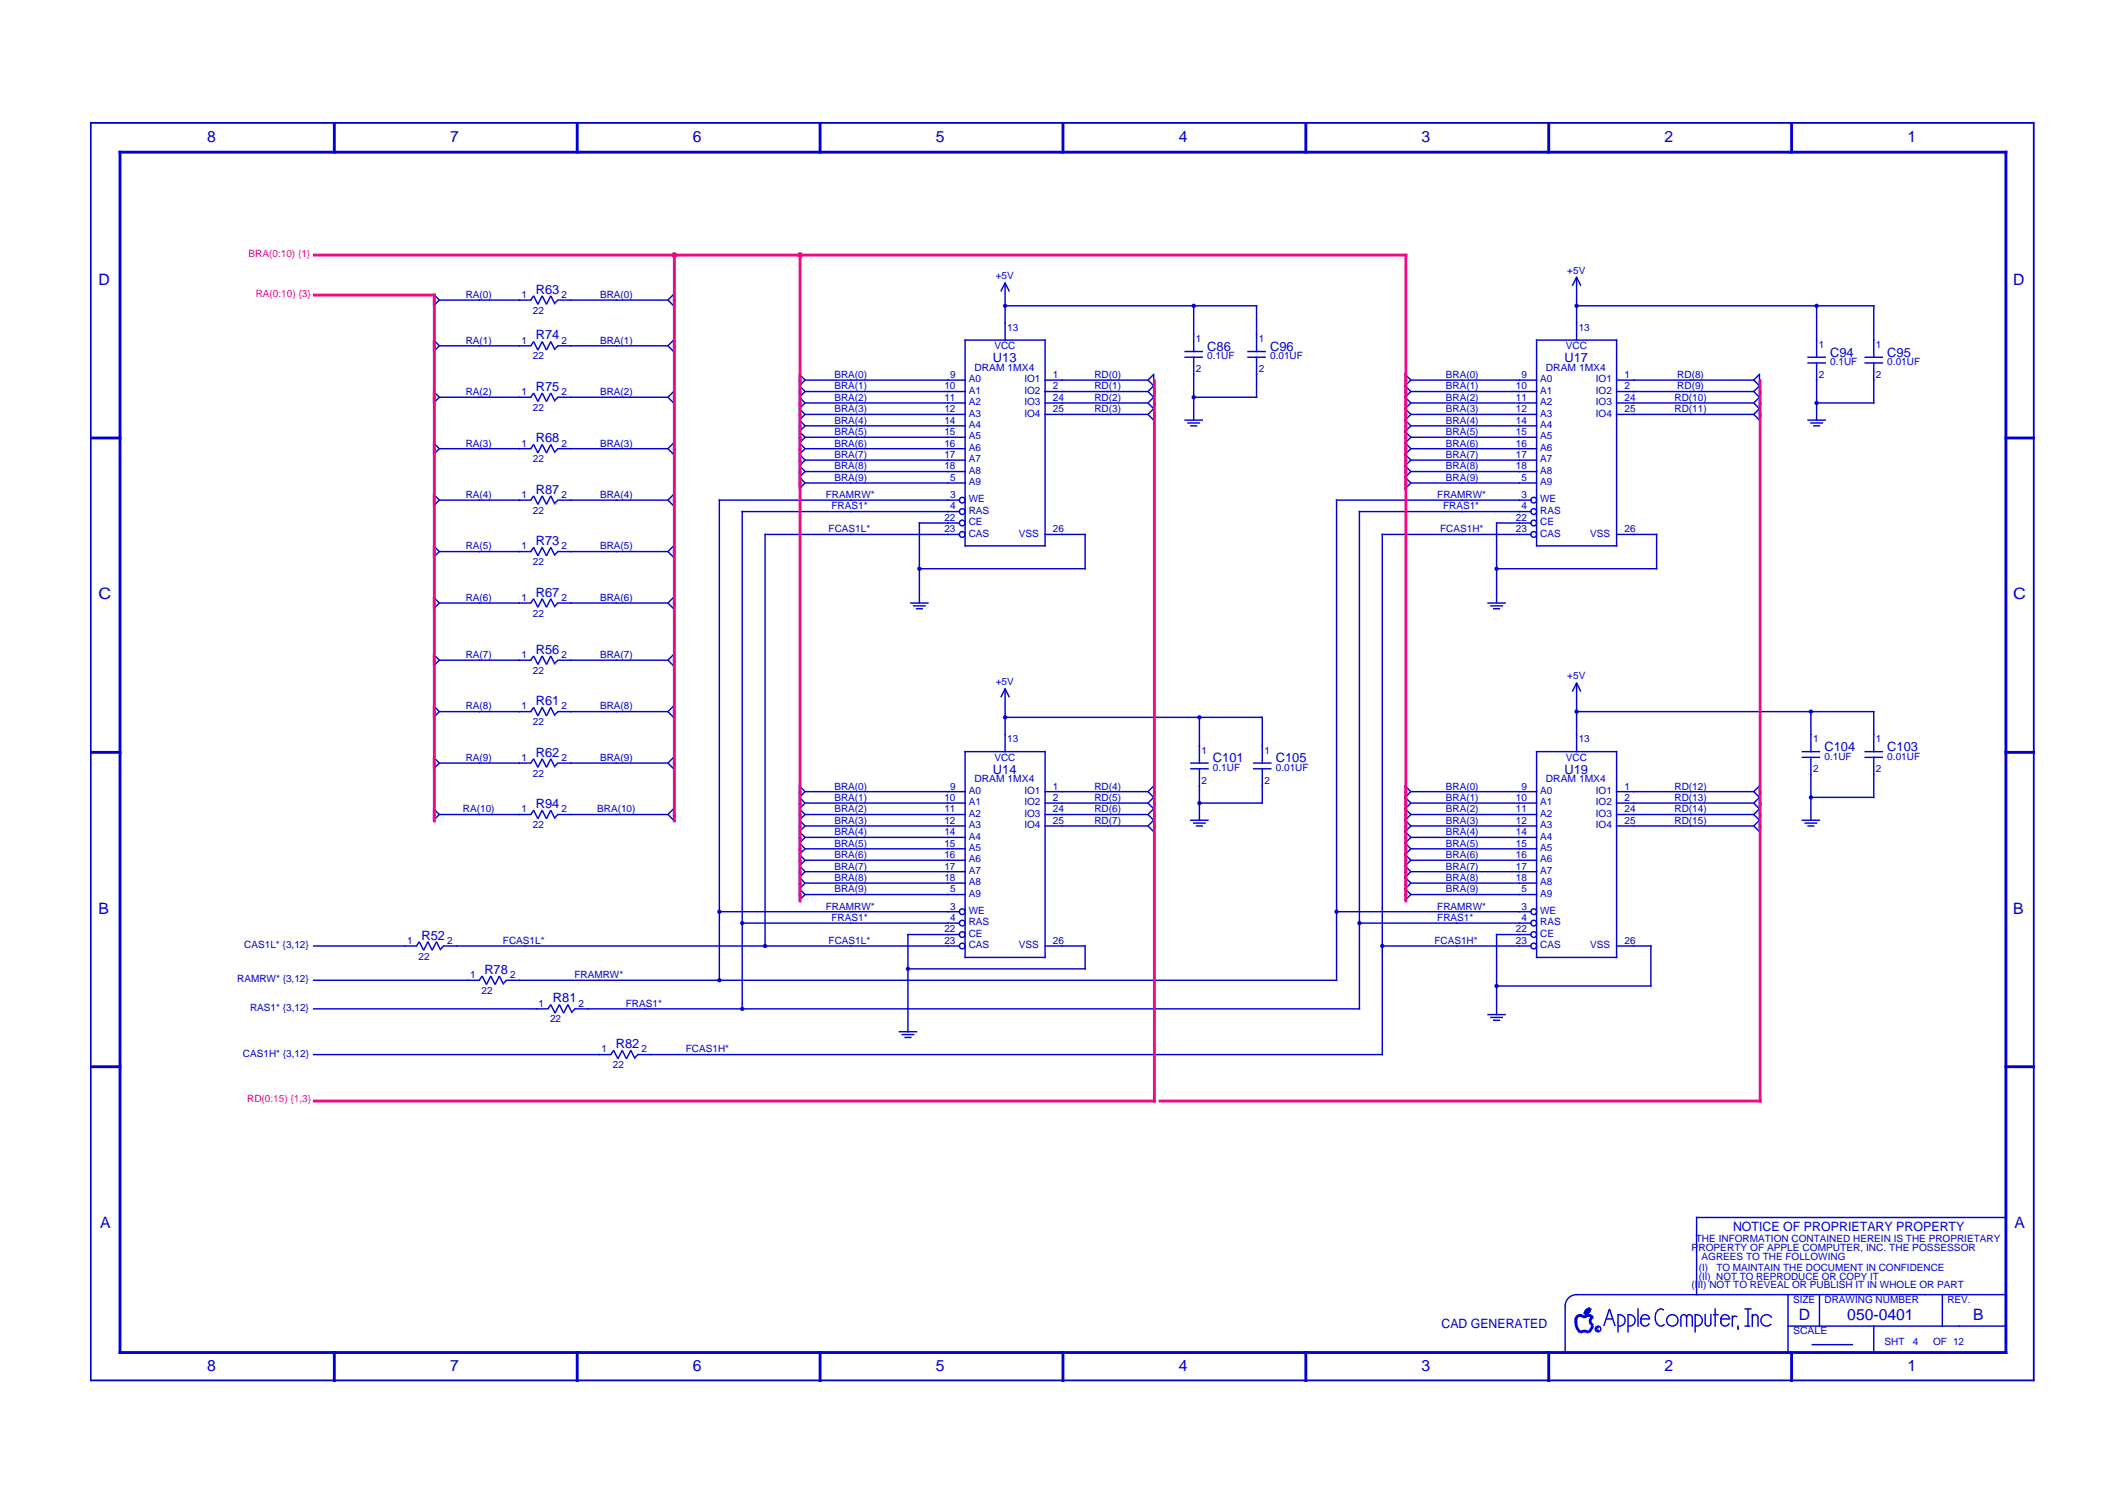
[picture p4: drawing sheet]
<svg xmlns="http://www.w3.org/2000/svg" width="420mm" height="297mm" viewBox="0 0 420 297" stroke-linecap="round" stroke-linejoin="round" font-family="sans-serif">
<path d="M17.8 24.3h384.1M17.9 24.1v248.7M401.7 24.1v248.7M17.8 272.6h384.1" fill="none" stroke="#0000d3" stroke-width=".35"/>
<g fill="none" stroke="#0000d3" stroke-width=".56">
<path d="M23.4 30.1h373.1M23.7 29.8v237.6M66 24.1v6.2M114 24.1v6.2M162 24.1v6.2M210 24.1v6.2M258 24.1v6.2M305.9 24.1v6.2M353.9 24.1v6.2M396.2 29.8v237.6M17.8 86.5h6.2M396 86.5h5.9"/>
<path d="M17.8 148.6h6.2M396 148.6h5.9M17.8 210.7h6.2M396 210.7h5.9M313.4 259.9l.7-.1 .5 .5M313.4 259.9a.81 .81 0 0 1-1.1-.1 .85 .85 0 0 0-1 .8M313.4 258.8l.7-.4a1.18 1.18 0 0 1-1.1 1.1zM23.4 267.1h373.1M66 266.8v6M114 266.8v6M162 266.8v6M210 266.8v6"/>
<path d="M258 266.8v6M305.9 266.8v6M311.3 260.3v.9M311.3 260.9a2.54 2.54 0 0 0 .9 2.2M312.1 263.2a1.41 1.41 0 0 1 1.7 0M314.6 261.8l-.3 .7-.5 .6M314.7 260.1a.85 .85 0 0 0-.6 .9 .85 .85 0 0 0 .7 .7M353.9 266.8v6"/>
</g>
<g fill="none" stroke="#0000d3" stroke-width=".28">
<path d="M85.7 58.1l1.1 1.2-1.1 1.1M85.7 58v2.5M86.6 59.3h18.4M104.8 59.3l.6-.9 .9 1.7 .8-1.7 .8 1.7 .9-1.7 .8 1.7M110.1 59.3h22M110.2 59.3l-.6 .5M133.1 58.1l-1.2 1.2 1.2 1.1M133.1 58v2.5M197.7 57.6l.8-1.7 .9 1.7M198.5 55.7v11.6M310.6 56.4l.8-1.6 .9 1.6M311.4 54.6v12.7"/>
<path d="M85.7 67v2.6M85.7 77.2v2.5M85.7 67.2l1.1 1.1-1.1 1.1M85.7 77.3l1.1 1.2-1.1 1.1M86.6 78.5h18.4M86.6 68.3h18.4M104.8 78.5l.6-.9 .9 1.7 .8-1.7 .8 1.7 .9-1.7 .8 1.7M104.8 68.3l.6-.8 .9 1.6 .8-1.6 .8 1.6 .9-1.6 .8 1.6M110.1 78.5h22M110.1 68.3h22M110.2 78.5l-.6 .5M110.2 68.3l-.6 .6"/>
<path d="M133.1 67v2.6M133.1 77.2v2.5M133.1 67.2l-1.2 1.1 1.2 1.1M133.1 77.3l-1.2 1.2 1.2 1.1M157.9 73.9l1.1 1.2-1.1 1.1 1.1 1.1-1.1 1.2 1.1 1.1-1.1 1.1 1.1 1.1-1.1 1.2 1.1 1.1-1.1 1.1 1.1 1.2-1.1 1.1 1.1 1.1-1.1 1.1 1.1 1.2-1.1 1.1 1.1 1.1-1.1 1.2 1.1 1.1-1.1 1.1M157.9 73.8v22.9M158.9 79.6h31.9M158.9 77.3h31.9M158.9 75.1h31.9M190.5 67.2h16.1M190.6 67v40.9M198.4 60.4h50"/>
<path d="M206.3 79.6h20.6M206.3 77.3h20.6M206.3 75.1h20.6M206.4 67v40.9M227.9 73.9l-1.1 1.2 1.1 1.1-1.1 1.1 1.1 1.2-1.1 1.1 1.1 1.1-1.1 1.1 1.1 1.2M227.9 73.8v9.3M234 70.6h3.6M234 69.4h3.6M235.7 78.5h12.7M235.8 60.3v9.3M235.8 70.4v12.7M246.4 70.6h3.6"/>
<path d="M246.4 69.4h3.6M248.2 60.3v9.3M248.2 70.4v8.2M277.6 73.9l1.1 1.2-1.1 1.1 1.1 1.1-1.1 1.2 1.1 1.1-1.1 1.1 1.1 1.1-1.1 1.2 1.1 1.1-1.1 1.1 1.1 1.2-1.1 1.1 1.1 1.1-1.1 1.1 1.1 1.2-1.1 1.1 1.1 1.1-1.1 1.2 1.1 1.1-1.1 1.1M277.6 73.8v22.9M278.6 79.6h25.1M278.6 77.3h25.1M278.6 75.1h25.1M303.4 67.2h16.1M303.5 67v40.9M311.3 60.4h59M319.2 79.6h27.4"/>
<path d="M319.2 77.3h27.4M319.2 75.1h27.4M319.3 67v40.9M347.6 73.9l-1.2 1.2 1.2 1.1-1.2 1.1 1.2 1.2-1.2 1.1 1.2 1.1-1.2 1.1 1.2 1.2M347.6 73.8v9.3M357 70.6h3.7M357 71.7h3.7M358.7 79.6h11.6M358.8 60.3v10.4M358.8 71.5v11.6M368.3 70.6h3.7M368.3 71.7h3.7"/>
<path d="M370.1 60.3v10.4M370.1 71.5v8.2M85.7 87.3v2.6M85.7 97.5v2.5M85.7 87.5l1.1 1.1-1.1 1.1M85.7 97.6l1.1 1.2-1.1 1.1M86.6 98.8h18.4M86.6 88.6h18.4M104.8 98.8l.6-.9 .9 1.7 .8-1.7 .8 1.7 .9-1.7 .8 1.7M104.8 88.6l.6-.8 .9 1.7 .8-1.7 .8 1.7 .9-1.7 .8 1.7M110.1 98.8h22M110.1 88.6h22"/>
<path d="M110.2 98.8l-.6 .5M110.2 88.6l-.6 .6M133.1 87.3v2.6M133.1 97.5v2.5M133.1 87.5l-1.2 1.1 1.2 1.1M133.1 97.6l-1.2 1.2 1.2 1.1M142 98.8h47.7M142.1 98.6v95.1M158.9 81.8h31.9M158.9 95.4h31.9M158.9 93.1h31.9M158.9 90.9h31.9"/>
<path d="M158.9 88.6h31.9M158.9 86.4h31.9M158.9 84.1h31.9M206.3 81.8h20.6M234 83h3.6M234.5 83.5h2.6M235.1 84.1h1.4M263.9 98.8h38.6M264 98.6v95.1M278.6 81.8h25.1M278.6 95.4h25.1M278.6 93.1h25.1"/>
<path d="M278.6 90.9h25.1M278.6 88.6h25.1M278.6 86.4h25.1M278.6 84.1h25.1M319.2 81.8h27.4M357 83h3.7M357.6 83.5h2.5M358.1 84.1h1.5M85.7 107.7v2.5M85.7 117.8v2.6M85.7 107.8l1.1 1.1-1.1 1.2M85.7 118l1.1 1.1-1.1 1.1"/>
<path d="M86.6 119.1h18.4M86.6 108.9h18.4M104.8 119.1l.6-.8 .9 1.6 .8-1.6 .8 1.6 .9-1.6 .8 1.6M104.8 108.9l.6-.8 .9 1.7 .8-1.7 .8 1.7 .9-1.7 .8 1.7M110.1 119.1h22M110.1 108.9h22M110.2 119.1l-.6 .6M110.2 108.9l-.6 .6M133.1 107.7v2.5M133.1 117.8v2.6M133.1 107.8l-1.2 1.1 1.2 1.2M133.1 118l-1.2 1.1 1.2 1.1"/>
<path d="M146.5 101h43.2M146.6 100.9v98.5M151 105.6h38.7M151.1 105.4v81.6M179.8 119.1h3.6M180.3 119.7h2.6M181.5 103.3h8.2M181.5 112.3h33M181.6 103.2v16M190.5 107.8h16.1M206.3 105.6h8.2M214.3 105.4v7.1"/>
<path d="M268.4 101h34.1M268.5 100.9v98.5M272.9 105.6h29.6M273 105.4v103M293.8 119.1h3.7M294.4 119.7h2.5M295.5 103.3h7M295.5 112.3h31.9M295.6 103.2v16M303.4 107.8h16.1M319.2 105.6h8.2M327.2 105.4v7.1"/>
<path d="M85.7 129.1v2.6M85.7 139.3v2.5M85.7 129.3l1.1 1.1-1.1 1.1M85.7 139.4l1.1 1.1-1.1 1.2M86.6 130.4h18.4M104.8 130.4l.6-.9 .9 1.7 .8-1.7 .8 1.7 .9-1.7 .8 1.7M110.1 130.4h22M110.2 130.4l-.6 .6M133.1 129.1v2.6M133.1 139.3v2.5M133.1 129.3l-1.2 1.1 1.2 1.1M133.1 139.4l-1.2 1.1 1.2 1.2"/>
<path d="M180.9 120.2h1.4M197.7 137.7l.8-1.7 .9 1.7M198.5 135.9v12.7M294.9 120.2h1.4M310.6 136.6l.8-1.7 .9 1.7M311.4 134.8v13.8M85.7 149.4v2.6M85.7 159.6v2.5M85.7 159.7l1.1 1.2-1.1 1.1M85.7 149.6l1.1 1.1-1.1 1.1M86.6 150.7h18.4M86.6 140.5h18.4"/>
<path d="M104.8 150.7l.6-.8 .9 1.7 .8-1.7 .8 1.7 .9-1.7 .8 1.7M104.8 140.5l.6-.8 .9 1.7 .8-1.7 .8 1.7 .9-1.7 .8 1.7M110.1 150.7h22M110.1 140.5h22M110.2 150.7l-.6 .6M110.2 140.5l-.6 .6M133.1 149.4v2.6M133.1 159.6v2.5M133.1 149.6l-1.2 1.1 1.2 1.1M133.1 159.7l-1.2 1.2 1.2 1.1M157.9 155.1v22.8M157.9 155.2l1.1 1.2-1.1 1.1 1.1 1.1-1.1 1.1 1.1 1.2-1.1 1.1 1.1 1.1-1.1 1.2 1.1 1.1-1.1 1.1 1.1 1.1-1.1 1.2 1.1 1.1-1.1 1.1 1.1 1.2-1.1 1.1 1.1 1.1-1.1 1.1 1.1 1.2-1.1 1.1"/>
<path d="M158.9 158.6h31.9M158.9 156.4h31.9M190.5 148.4h16.1M190.6 148.3v40.9M198.4 141.7h51.1M206.3 158.6h20.6M206.3 156.4h20.6M206.4 148.3v40.9M227.9 155.1v9.3M227.9 155.2l-1.1 1.2 1.1 1.1-1.1 1.1 1.1 1.1-1.1 1.2 1.1 1.1-1.1 1.1 1.1 1.2M235.1 151.8h3.7M235.1 150.7h3.7"/>
<path d="M236.8 158.6h12.7M236.9 141.5v9.3M236.9 151.7v10.4M247.5 151.8h3.7M247.5 150.7h3.7M249.3 141.5v9.3M249.3 151.7v7M277.6 155.1v22.8M277.6 155.2l1.1 1.2-1.1 1.1 1.1 1.1-1.1 1.1 1.1 1.2-1.1 1.1 1.1 1.1-1.1 1.2 1.1 1.1-1.1 1.1 1.1 1.1-1.1 1.2 1.1 1.1-1.1 1.1 1.1 1.2-1.1 1.1 1.1 1.1-1.1 1.1 1.1 1.2-1.1 1.1M278.6 158.6h25.1M278.6 156.4h25.1M303.4 148.4h16.1"/>
<path d="M303.5 148.3v40.9M311.3 140.5h59M319.2 158.6h27.4M319.2 156.4h27.4M319.3 148.3v40.9M347.6 155.1v9.3M347.6 155.2l-1.2 1.2 1.2 1.1-1.2 1.1 1.2 1.1-1.2 1.2 1.2 1.1-1.2 1.1 1.2 1.2M355.9 148.4h3.7M355.9 149.6h3.7M357.6 157.5h12.7M357.7 140.4v8.2M357.7 149.4v12.7"/>
<path d="M368.3 148.4h3.7M368.3 149.6h3.7M370.1 140.4v8.2M370.1 149.4v8.2M86.6 160.9h18.4M104.8 160.9l.6-.9 .9 1.7 .8-1.7 .8 1.7 .9-1.7 .8 1.7M110.1 160.9h22M110.2 160.9l-.6 .5M158.9 163.1h31.9M158.9 160.9h31.9M158.9 176.7h31.9M158.9 174.4h31.9"/>
<path d="M158.9 172.2h31.9M158.9 169.9h31.9M158.9 167.6h31.9M158.9 165.4h31.9M206.3 163.1h20.6M206.3 160.9h20.6M235.1 162h3.7M235.7 162.6h2.5M236.2 163.1h1.4M278.6 163.1h25.1M278.6 160.9h25.1M278.6 176.7h25.1"/>
<path d="M278.6 174.4h25.1M278.6 172.2h25.1M278.6 169.9h25.1M278.6 167.6h25.1M278.6 165.4h25.1M319.2 163.1h27.4M319.2 160.9h27.4M355.9 162h3.7M356.4 162.6h2.6M357 163.1h1.4M61.8 186.8h20.6M61.8 193.6h33"/>
<path d="M61.8 199.2h46.6M82.3 186.8l.5-.8 .9 1.7 .8-1.7 .9 1.7 .8-1.7 .9 1.7M87.5 186.8h102.2M87.6 186.8l-.5 .6M94.7 193.6l.5-.8 .9 1.7 .8-1.7 .9 1.7 .8-1.7 .9 1.7M99.9 193.6h164.3M100 193.6l-.5 .6M108.2 199.2l.6-.8 .8 1.7 .9-1.7 .8 1.7 .9-1.7 .8 1.7M113.5 199.2h155.2M113.6 199.2l-.6 .6M142 180.1h47.7M146.5 182.3h43.2"/>
<path d="M179.2 184.6h10.5M179.2 191.3h35.3M179.4 184.4v19.5M190.5 189.1h16.1M206.3 186.8h8.2M214.3 186.7v4.8M263.9 180.1h38.6M268.4 182.3h34.1M272.9 186.8h29.6M295.5 184.6h7M295.5 194.7h30.7M295.6 184.4v16.1"/>
<path d="M303.4 189.1h16.1M319.2 186.8h7M326.1 186.7v8.2M61.8 208.3h59M120.6 208.3l.6-.9 .9 1.7 .8-1.7 .9 1.7 .8-1.7 .8 1.7M125.9 208.3h147.3M126 208.3l-.6 .5M177.5 203.8h3.7M178.1 204.3h2.5M178.6 204.9h1.5M293.8 200.4h3.7M294.4 200.9h2.5"/>
<path d="M294.9 201.5h1.4M309.2 257.8v9.3M311.3 255.7h84.9M311.4 255.7a2.26 2.26 0 0 0-2.2 2.3M319.6 259.5v3.7M319.6 259.7a1.13 1.13 0 0 1 1.4 1.1 1.13 1.13 0 0 1-1.4 1.1M321.6 259.5v3.7M321.6 259.7a1.13 1.13 0 0 1 1.4 1.1 1.13 1.13 0 0 1-1.4 1.1M323.6 258.4v3.6M327.2 259.1a2.54 2.54 0 0 0 .1 2.5M327.5 258.8l-.3 .3M328.7 258.8l-.7-.3-.6 .4"/>
<path d="M334.9 259.5v3.7M334.9 259.7a1.13 1.13 0 0 1 1.4 1.1 1.13 1.13 0 0 1-1.4 1.1M335 240.5h61.2M335.1 240.3v15.5M336.8 259.5v2M338 259.5v2M338.4 259.6h1.1M338.8 258.4v3.6M342.2 259.8v2.2M344.6 258.5h1.4M345.3 258.4v3.6M346.1 259.5v2.5"/>
<path d="M353.2 255.6v11.5M359.4 255.6v6.4M383.7 255.6v6.4M315.9 262.3a.28 .28 0 0 0-.4 0 .28 .28 0 0 0 0 .4 .28 .28 0 0 0 .4 0M316.8 261.9l1.1-3.4 1.2 3.4M317.2 260.5h1.4M324 260.5h2M324.1 260.5a.85 .85 0 0 1 .9-.9 .85 .85 0 0 1 .8 .9M324.1 260.3v1.2M324.2 261.3a.85 .85 0 0 0 .8 .6 .85 .85 0 0 0 .8-.6M327.2 261.3l.3 .3M328.8 261.5l-.6 .4-.7-.2"/>
<path d="M332 260.2a.56 .56 0 0 1 .6-.6 .56 .56 0 0 1 .6 .6 .56 .56 0 0 1 .5-.6 .56 .56 0 0 1 .6 .6M332 260.1v1.9M333.2 260.1v1.9M334.3 260.1v1.9M336.8 261.3a.56 .56 0 0 0 .6 .6 .56 .56 0 0 0 .6-.6M339.8 260.5h2M339.9 260.5a.85 .85 0 0 1 .9-.9 .85 .85 0 0 1 .8 .9M339.9 260.3v1.2M340 261.3a.85 .85 0 0 0 .8 .6 .85 .85 0 0 0 .8-.6M343.2 260.1l-.5-.2-.4 .3M343.3 261.8v.8M344.6 261.9h1.1"/>
<path d="M346.1 260.2a.56 .56 0 0 1 .6-.6 .56 .56 0 0 1 .6 .6M347.3 260.1v1.9M350 260.3a1.13 1.13 0 0 0-1.7-.5 1.13 1.13 0 0 0-.1 1.8 1.13 1.13 0 0 0 1.7-.1M353.1 261.9h43.1M357.9 265.6h8.1M370.1 261.8v5.3"/>
<circle cx="198.5" cy="60.4" r=".28"/>
<circle cx="235.8" cy="78.5" r=".28"/>
<circle cx="235.8" cy="60.4" r=".28"/>
<circle cx="311.4" cy="60.4" r=".28"/>
<circle cx="358.8" cy="79.6" r=".28"/>
<circle cx="358.8" cy="60.4" r=".28"/>
<circle cx="190.1" cy="98.8" r=".56"/>
<circle cx="303" cy="98.8" r=".56"/>
<circle cx="181.6" cy="112.3" r=".28"/>
<circle cx="190.1" cy="105.6" r=".56"/>
<circle cx="190.1" cy="101" r=".56"/>
<circle cx="190.1" cy="103.3" r=".56"/>
<circle cx="295.6" cy="112.3" r=".28"/>
<circle cx="303" cy="105.6" r=".56"/>
<circle cx="303" cy="101" r=".56"/>
<circle cx="303" cy="103.3" r=".56"/>
<circle cx="198.5" cy="141.7" r=".28"/>
<circle cx="236.9" cy="141.7" r=".28"/>
<circle cx="236.9" cy="158.6" r=".28"/>
<circle cx="311.4" cy="140.5" r=".28"/>
<circle cx="357.7" cy="140.5" r=".28"/>
<circle cx="357.7" cy="157.5" r=".28"/>
<circle cx="142.1" cy="193.6" r=".28"/>
<circle cx="142.1" cy="180.1" r=".28"/>
<circle cx="146.6" cy="182.3" r=".28"/>
<circle cx="146.6" cy="199.2" r=".28"/>
<circle cx="151.1" cy="186.8" r=".28"/>
<circle cx="179.4" cy="191.3" r=".28"/>
<circle cx="190.1" cy="186.8" r=".56"/>
<circle cx="190.1" cy="180.1" r=".56"/>
<circle cx="190.1" cy="182.3" r=".56"/>
<circle cx="190.1" cy="184.6" r=".56"/>
<circle cx="264" cy="180.1" r=".28"/>
<circle cx="268.5" cy="182.3" r=".28"/>
<circle cx="273" cy="186.8" r=".28"/>
<circle cx="295.6" cy="194.7" r=".28"/>
<circle cx="303" cy="180.1" r=".56"/>
<circle cx="303" cy="186.8" r=".56"/>
<circle cx="303" cy="182.3" r=".56"/>
<circle cx="303" cy="184.6" r=".56"/>
<circle cx="315.7" cy="262.5" r=".56"/>
<circle cx="330.3" cy="260.8" r="1.13"/>
</g>
<g fill="none" stroke="#f20884" stroke-width=".56">
<path d="M61.8 50.4h216.2M61.8 58.3h24.3M85.8 58v104.4M133.2 50.1v112.3M158 50.1v128.1M277.7 50.1v128.1M228 74.9v142.8M347.7 74.9v142.8M61.8 217.5h166.5M228.9 217.5h119.1"/>
<circle cx="133.2" cy="50.4" r=".28"/>
<circle cx="158" cy="50.4" r=".28"/>
</g>
<g font-size="3.1" fill="#0000d3">
<text x="40.9" y="28.1">8</text>
<text x="88.9" y="28.1">7</text>
<text x="136.9" y="28.1">6</text>
<text x="184.9" y="28.1">5</text>
<text x="232.8" y="28.1">4</text>
<text x="280.8" y="28.1">3</text>
<text x="328.8" y="28.1">2</text>
<text x="376.8" y="28.1">1</text>
<text x="19.5" y="56.3">D</text>
<text x="397.7" y="56.3">D</text>
<text x="19.5" y="118.4">C</text>
<text x="397.7" y="118.4">C</text>
<text x="19.5" y="180.5">B</text>
<text x="397.7" y="180.5">B</text>
<text x="19.8" y="242.6">A</text>
<text x="397.9" y="242.6">A</text>
<text x="355.3" y="260.6">D</text>
<text x="364.9" y="260.6">050-0401</text>
<text x="389.7" y="260.6">B</text>
<text x="40.9" y="270.8">8</text>
<text x="88.9" y="270.8">7</text>
<text x="136.9" y="270.8">6</text>
<text x="184.9" y="270.8">5</text>
<text x="232.8" y="270.8">4</text>
<text x="280.8" y="270.8">3</text>
<text x="328.8" y="270.8">2</text>
<text x="376.8" y="270.8">1</text>
</g>
<g font-size="2.5" fill="#0000d3">
<text x="105.8" y="58">R63</text>
<text x="105.8" y="67">R74</text>
<text x="196.1" y="71.5">U13</text>
<text x="238.5" y="69.3">C86</text>
<text x="250.9" y="69.3">C96</text>
<text x="309" y="71.5">U17</text>
<text x="361.5" y="70.4">C94</text>
<text x="372.8" y="70.4">C95</text>
<text x="105.8" y="77.2">R75</text>
<text x="105.8" y="87.3">R68</text>
<text x="105.8" y="97.5">R87</text>
<text x="105.8" y="107.7">R73</text>
<text x="105.8" y="117.8">R67</text>
<text x="105.8" y="129.1">R56</text>
<text x="105.8" y="139.3">R61</text>
<text x="105.8" y="149.4">R62</text>
<text x="360.4" y="148.3">C104</text>
<text x="372.8" y="148.3">C103</text>
<text x="196.1" y="152.8">U14</text>
<text x="239.6" y="150.6">C101</text>
<text x="252" y="150.6">C105</text>
<text x="309" y="152.8">U19</text>
<text x="105.8" y="159.6">R94</text>
<text x="83.3" y="185.6">R52</text>
<text x="95.7" y="192.3">R78</text>
<text x="109.2" y="198">R81</text>
<text x="121.6" y="207">R82</text>
<text x="342.3" y="243.1">NOTICE OF PROPRIETARY PROPERTY</text>
<text x="284.8" y="262.3">CAD GENERATED</text>
</g>
<g font-size="2" fill="#f20884">
<text x="49.1" y="50.7">BRA(0:10) {1}</text>
<text x="50.5" y="58.6">RA(0:10) {3}</text>
<text x="48.8" y="217.7">RD(0:15) {1,3}</text>
</g>
<g font-size="2" fill="#0000d3">
<text x="92" y="58.8">RA(0)</text>
<text x="103" y="58.8">1</text>
<text x="110.9" y="58.8">2</text>
<text x="118.5" y="58.8">BRA(0)</text>
<text x="196.7" y="55.2">+5V</text>
<text x="309.6" y="54">+5V</text>
<text x="105.3" y="61.9">22</text>
<text x="199" y="65.3">13</text>
<text x="311.9" y="65.3">13</text>
<text x="92" y="67.9">RA(1)</text>
<text x="103" y="67.9">1</text>
<text x="105.3" y="71">22</text>
<text x="110.9" y="67.9">2</text>
<text x="118.5" y="67.9">BRA(1)</text>
<text x="196.4" y="69">VCC</text>
<text x="236.2" y="67.6">1</text>
<text x="238.5" y="71">0.1UF</text>
<text x="248.6" y="67.6">1</text>
<text x="250.9" y="71">0.01UF</text>
<text x="309.3" y="69">VCC</text>
<text x="359.3" y="68.7">1</text>
<text x="370.6" y="68.7">1</text>
<text x="164.8" y="74.6">BRA(0)</text>
<text x="164.8" y="76.9">BRA(1)</text>
<text x="186.5" y="76.9">10</text>
<text x="187.7" y="74.6">9</text>
<text x="191.3" y="75.5">A0</text>
<text x="191.3" y="77.8">A1</text>
<text x="192.5" y="73.2">DRAM 1MX4</text>
<text x="202.4" y="75.5">IO1</text>
<text x="202.4" y="77.8">IO2</text>
<text x="208" y="74.6">1</text>
<text x="208" y="76.9">2</text>
<text x="216.2" y="74.6">RD(0)</text>
<text x="216.2" y="76.9">RD(1)</text>
<text x="236.2" y="73.5">2</text>
<text x="248.6" y="73.5">2</text>
<text x="285.6" y="74.6">BRA(0)</text>
<text x="285.6" y="76.9">BRA(1)</text>
<text x="299.4" y="76.9">10</text>
<text x="300.6" y="74.6">9</text>
<text x="304.2" y="75.5">A0</text>
<text x="304.2" y="77.8">A1</text>
<text x="305.4" y="73.2">DRAM 1MX4</text>
<text x="315.2" y="75.5">IO1</text>
<text x="315.2" y="77.8">IO2</text>
<text x="320.9" y="74.6">1</text>
<text x="320.9" y="76.9">2</text>
<text x="331.3" y="74.6">RD(8)</text>
<text x="331.3" y="76.9">RD(9)</text>
<text x="359.3" y="74.6">2</text>
<text x="361.5" y="72.1">0.1UF</text>
<text x="370.6" y="74.6">2</text>
<text x="372.8" y="72.1">0.01UF</text>
<text x="92" y="78">RA(2)</text>
<text x="103" y="78">1</text>
<text x="105.3" y="81.1">22</text>
<text x="110.9" y="78">2</text>
<text x="118.5" y="78">BRA(2)</text>
<text x="164.8" y="79.2">BRA(2)</text>
<text x="164.8" y="81.4">BRA(3)</text>
<text x="164.8" y="83.7">BRA(4)</text>
<text x="186.5" y="79.2">11</text>
<text x="186.5" y="81.4">12</text>
<text x="186.5" y="83.7">14</text>
<text x="191.3" y="80">A2</text>
<text x="191.3" y="82.3">A3</text>
<text x="202.4" y="80">IO3</text>
<text x="202.4" y="82.3">IO4</text>
<text x="208" y="79.2">24</text>
<text x="208" y="81.4">25</text>
<text x="216.2" y="79.2">RD(2)</text>
<text x="216.2" y="81.4">RD(3)</text>
<text x="285.6" y="79.2">BRA(2)</text>
<text x="285.6" y="81.4">BRA(3)</text>
<text x="285.6" y="83.7">BRA(4)</text>
<text x="299.4" y="79.2">11</text>
<text x="299.4" y="81.4">12</text>
<text x="299.4" y="83.7">14</text>
<text x="304.2" y="80">A2</text>
<text x="304.2" y="82.3">A3</text>
<text x="315.2" y="80">IO3</text>
<text x="315.2" y="82.3">IO4</text>
<text x="320.9" y="79.2">24</text>
<text x="320.9" y="81.4">25</text>
<text x="330.8" y="79.2">RD(10)</text>
<text x="330.8" y="81.4">RD(11)</text>
<text x="92" y="88.2">RA(3)</text>
<text x="103" y="88.2">1</text>
<text x="110.9" y="88.2">2</text>
<text x="118.5" y="88.2">BRA(3)</text>
<text x="164.8" y="85.9">BRA(5)</text>
<text x="164.8" y="88.2">BRA(6)</text>
<text x="186.5" y="85.9">15</text>
<text x="186.5" y="88.2">16</text>
<text x="191.3" y="84.5">A4</text>
<text x="191.3" y="86.8">A5</text>
<text x="191.3" y="89">A6</text>
<text x="285.6" y="85.9">BRA(5)</text>
<text x="285.6" y="88.2">BRA(6)</text>
<text x="299.4" y="85.9">15</text>
<text x="299.4" y="88.2">16</text>
<text x="304.2" y="84.5">A4</text>
<text x="304.2" y="86.8">A5</text>
<text x="304.2" y="89">A6</text>
<text x="105.3" y="91.3">22</text>
<text x="164.8" y="90.5">BRA(7)</text>
<text x="164.8" y="92.7">BRA(8)</text>
<text x="164.8" y="95">BRA(9)</text>
<text x="186.5" y="90.5">17</text>
<text x="186.5" y="92.7">18</text>
<text x="187.7" y="95">5</text>
<text x="191.3" y="91.3">A7</text>
<text x="191.3" y="93.6">A8</text>
<text x="191.3" y="95.8">A9</text>
<text x="285.6" y="90.5">BRA(7)</text>
<text x="285.6" y="92.7">BRA(8)</text>
<text x="285.6" y="95">BRA(9)</text>
<text x="299.4" y="90.5">17</text>
<text x="299.4" y="92.7">18</text>
<text x="300.6" y="95">5</text>
<text x="304.2" y="91.3">A7</text>
<text x="304.2" y="93.6">A8</text>
<text x="304.2" y="95.8">A9</text>
<text x="92" y="98.4">RA(4)</text>
<text x="103" y="98.4">1</text>
<text x="105.3" y="101.5">22</text>
<text x="110.9" y="98.4">2</text>
<text x="118.5" y="98.4">BRA(4)</text>
<text x="163.1" y="98.4">FRAMRW*</text>
<text x="164.3" y="100.6">FRAS1*</text>
<text x="187.7" y="100.6">4</text>
<text x="187.7" y="98.4">3</text>
<text x="191.3" y="101.5">RAS</text>
<text x="191.3" y="99.2">WE</text>
<text x="283.9" y="98.4">FRAMRW*</text>
<text x="285" y="100.6">FRAS1*</text>
<text x="300.6" y="100.6">4</text>
<text x="300.6" y="98.4">3</text>
<text x="304.2" y="101.5">RAS</text>
<text x="304.2" y="99.2">WE</text>
<text x="163.7" y="105.1">FCAS1L*</text>
<text x="186.5" y="105.1">23</text>
<text x="186.5" y="102.9">22</text>
<text x="191.3" y="106">CAS</text>
<text x="191.3" y="103.7">CE</text>
<text x="201.2" y="106">VSS</text>
<text x="208" y="105.1">26</text>
<text x="284.5" y="105.1">FCAS1H*</text>
<text x="299.4" y="105.1">23</text>
<text x="299.4" y="102.9">22</text>
<text x="304.2" y="106">CAS</text>
<text x="304.2" y="103.7">CE</text>
<text x="314.1" y="106">VSS</text>
<text x="320.9" y="105.1">26</text>
<text x="92" y="108.5">RA(5)</text>
<text x="103" y="108.5">1</text>
<text x="105.3" y="111.6">22</text>
<text x="110.9" y="108.5">2</text>
<text x="118.5" y="108.5">BRA(5)</text>
<text x="92" y="118.7">RA(6)</text>
<text x="103" y="118.7">1</text>
<text x="110.9" y="118.7">2</text>
<text x="118.5" y="118.7">BRA(6)</text>
<text x="105.3" y="121.8">22</text>
<text x="92" y="130">RA(7)</text>
<text x="103" y="130">1</text>
<text x="110.9" y="130">2</text>
<text x="118.5" y="130">BRA(7)</text>
<text x="105.3" y="133.1">22</text>
<text x="196.7" y="135.3">+5V</text>
<text x="309.6" y="134.2">+5V</text>
<text x="92" y="140.1">RA(8)</text>
<text x="103" y="140.1">1</text>
<text x="105.3" y="143.2">22</text>
<text x="110.9" y="140.1">2</text>
<text x="118.5" y="140.1">BRA(8)</text>
<text x="199" y="146.6">13</text>
<text x="237.3" y="148.9">1</text>
<text x="249.8" y="148.9">1</text>
<text x="311.9" y="146.6">13</text>
<text x="358.1" y="146.6">1</text>
<text x="370.6" y="146.6">1</text>
<text x="92" y="150.3">RA(9)</text>
<text x="103" y="150.3">1</text>
<text x="105.3" y="153.4">22</text>
<text x="110.9" y="150.3">2</text>
<text x="118.5" y="150.3">BRA(9)</text>
<text x="164.8" y="155.9">BRA(0)</text>
<text x="187.7" y="155.9">9</text>
<text x="192.5" y="154.5">DRAM 1MX4</text>
<text x="196.4" y="150.3">VCC</text>
<text x="208" y="155.9">1</text>
<text x="216.2" y="155.9">RD(4)</text>
<text x="237.3" y="154.8">2</text>
<text x="239.6" y="152.3">0.1UF</text>
<text x="249.8" y="154.8">2</text>
<text x="252" y="152.3">0.01UF</text>
<text x="285.6" y="155.9">BRA(0)</text>
<text x="300.6" y="155.9">9</text>
<text x="305.4" y="154.5">DRAM 1MX4</text>
<text x="309.3" y="150.3">VCC</text>
<text x="320.9" y="155.9">1</text>
<text x="330.8" y="155.9">RD(12)</text>
<text x="358.1" y="152.5">2</text>
<text x="360.4" y="150">0.1UF</text>
<text x="370.6" y="152.5">2</text>
<text x="372.8" y="150">0.01UF</text>
<text x="91.4" y="160.4">RA(10)</text>
<text x="103" y="160.4">1</text>
<text x="110.9" y="160.4">2</text>
<text x="118" y="160.4">BRA(10)</text>
<text x="164.8" y="160.4">BRA(2)</text>
<text x="164.8" y="158.2">BRA(1)</text>
<text x="186.5" y="158.2">10</text>
<text x="186.5" y="160.4">11</text>
<text x="191.3" y="156.8">A0</text>
<text x="191.3" y="159">A1</text>
<text x="191.3" y="161.3">A2</text>
<text x="202.4" y="156.8">IO1</text>
<text x="202.4" y="159">IO2</text>
<text x="202.4" y="161.3">IO3</text>
<text x="208" y="158.2">2</text>
<text x="208" y="160.4">24</text>
<text x="216.2" y="160.4">RD(6)</text>
<text x="216.2" y="158.2">RD(5)</text>
<text x="285.6" y="158.2">BRA(1)</text>
<text x="285.6" y="160.4">BRA(2)</text>
<text x="299.4" y="158.2">10</text>
<text x="299.4" y="160.4">11</text>
<text x="304.2" y="156.8">A0</text>
<text x="304.2" y="159">A1</text>
<text x="304.2" y="161.3">A2</text>
<text x="315.2" y="156.8">IO1</text>
<text x="315.2" y="159">IO2</text>
<text x="315.2" y="161.3">IO3</text>
<text x="320.9" y="158.2">2</text>
<text x="320.9" y="160.4">24</text>
<text x="330.8" y="158.2">RD(13)</text>
<text x="330.8" y="160.4">RD(14)</text>
<text x="105.3" y="163.5">22</text>
<text x="164.8" y="162.7">BRA(3)</text>
<text x="164.8" y="165">BRA(4)</text>
<text x="164.8" y="167.2">BRA(5)</text>
<text x="186.5" y="162.7">12</text>
<text x="186.5" y="165">14</text>
<text x="186.5" y="167.2">15</text>
<text x="191.3" y="163.5">A3</text>
<text x="191.3" y="165.8">A4</text>
<text x="202.4" y="163.5">IO4</text>
<text x="208" y="162.7">25</text>
<text x="216.2" y="162.7">RD(7)</text>
<text x="285.6" y="162.7">BRA(3)</text>
<text x="285.6" y="165">BRA(4)</text>
<text x="285.6" y="167.2">BRA(5)</text>
<text x="299.4" y="162.7">12</text>
<text x="299.4" y="165">14</text>
<text x="299.4" y="167.2">15</text>
<text x="304.2" y="163.5">A3</text>
<text x="304.2" y="165.8">A4</text>
<text x="315.2" y="163.5">IO4</text>
<text x="320.9" y="162.7">25</text>
<text x="330.8" y="162.7">RD(15)</text>
<text x="164.8" y="169.5">BRA(6)</text>
<text x="164.8" y="171.7">BRA(7)</text>
<text x="164.8" y="174">BRA(8)</text>
<text x="186.5" y="169.5">16</text>
<text x="186.5" y="171.7">17</text>
<text x="186.5" y="174">18</text>
<text x="191.3" y="168.1">A5</text>
<text x="191.3" y="170.3">A6</text>
<text x="191.3" y="172.6">A7</text>
<text x="285.6" y="169.5">BRA(6)</text>
<text x="285.6" y="171.7">BRA(7)</text>
<text x="285.6" y="174">BRA(8)</text>
<text x="299.4" y="169.5">16</text>
<text x="299.4" y="171.7">17</text>
<text x="299.4" y="174">18</text>
<text x="304.2" y="168.1">A5</text>
<text x="304.2" y="170.3">A6</text>
<text x="304.2" y="172.6">A7</text>
<text x="163.1" y="179.6">FRAMRW*</text>
<text x="164.8" y="176.2">BRA(9)</text>
<text x="187.7" y="176.2">5</text>
<text x="187.7" y="179.6">3</text>
<text x="191.3" y="174.8">A8</text>
<text x="191.3" y="177.1">A9</text>
<text x="283.9" y="179.6">FRAMRW*</text>
<text x="285.6" y="176.2">BRA(9)</text>
<text x="300.6" y="176.2">5</text>
<text x="300.6" y="179.6">3</text>
<text x="304.2" y="174.8">A8</text>
<text x="304.2" y="177.1">A9</text>
<text x="164.3" y="181.9">FRAS1*</text>
<text x="186.5" y="184.2">22</text>
<text x="187.7" y="181.9">4</text>
<text x="191.3" y="185">CE</text>
<text x="191.3" y="182.7">RAS</text>
<text x="191.3" y="180.5">WE</text>
<text x="283.9" y="181.9">FRAS1*</text>
<text x="299.4" y="184.2">22</text>
<text x="300.6" y="181.9">4</text>
<text x="304.2" y="185">CE</text>
<text x="304.2" y="182.7">RAS</text>
<text x="304.2" y="180.5">WE</text>
<text x="48.3" y="187.3">CAS1L* {3,12}</text>
<text x="80.4" y="186.4">1</text>
<text x="82.7" y="189.5">22</text>
<text x="88.3" y="186.4">2</text>
<text x="99.3" y="186.4">FCAS1L*</text>
<text x="163.7" y="186.4">FCAS1L*</text>
<text x="186.5" y="186.4">23</text>
<text x="191.3" y="187.3">CAS</text>
<text x="201.2" y="187.3">VSS</text>
<text x="208" y="186.4">26</text>
<text x="283.4" y="186.4">FCAS1H*</text>
<text x="299.4" y="186.4">23</text>
<text x="304.2" y="187.3">CAS</text>
<text x="314.1" y="187.3">VSS</text>
<text x="320.9" y="186.4">26</text>
<text x="46.8" y="194">RAMRW* {3,12}</text>
<text x="92.9" y="193.2">1</text>
<text x="95.1" y="196.3">22</text>
<text x="100.8" y="193.2">2</text>
<text x="113.5" y="193.2">FRAMRW*</text>
<text x="49.4" y="199.7">RAS1* {3,12}</text>
<text x="106.4" y="198.8">1</text>
<text x="108.7" y="201.9">22</text>
<text x="114.3" y="198.8">2</text>
<text x="123.6" y="198.8">FRAS1*</text>
<text x="48" y="208.7">CAS1H* {3,12}</text>
<text x="118.8" y="207.9">1</text>
<text x="126.7" y="207.9">2</text>
<text x="135.5" y="207.9">FCAS1H*</text>
<text x="121.1" y="211">22</text>
<text x="335" y="245.4">THE INFORMATION CONTAINED HEREIN IS THE PROPRIETARY</text>
<text x="334.2" y="247.1">PROPERTY OF APPLE COMPUTER, INC. THE POSSESSOR</text>
<text x="335.6" y="251">(I)</text>
<text x="336.1" y="248.8">AGREES TO THE FOLLOWING</text>
<text x="339.1" y="251">TO MAINTAIN THE DOCUMENT IN CONFIDENCE</text>
<text x="334.2" y="254.4">(III) NOT TO REVEAL OR PUBLISH IT IN WHOLE OR PART</text>
<text x="335.6" y="252.7">(II) NOT TO REPRODUCE OR COPY IT</text>
<text x="354.2" y="257.2">SIZE</text>
<text x="360.4" y="257.2">DRAWING NUMBER</text>
<text x="384.7" y="257.2">REV.</text>
<text x="354.2" y="263.5">SCALE</text>
<text x="372.3" y="265.7">SHT</text>
<text x="377.9" y="265.7">4</text>
<text x="381.8" y="265.7">OF 12</text>
</g>
</svg>
